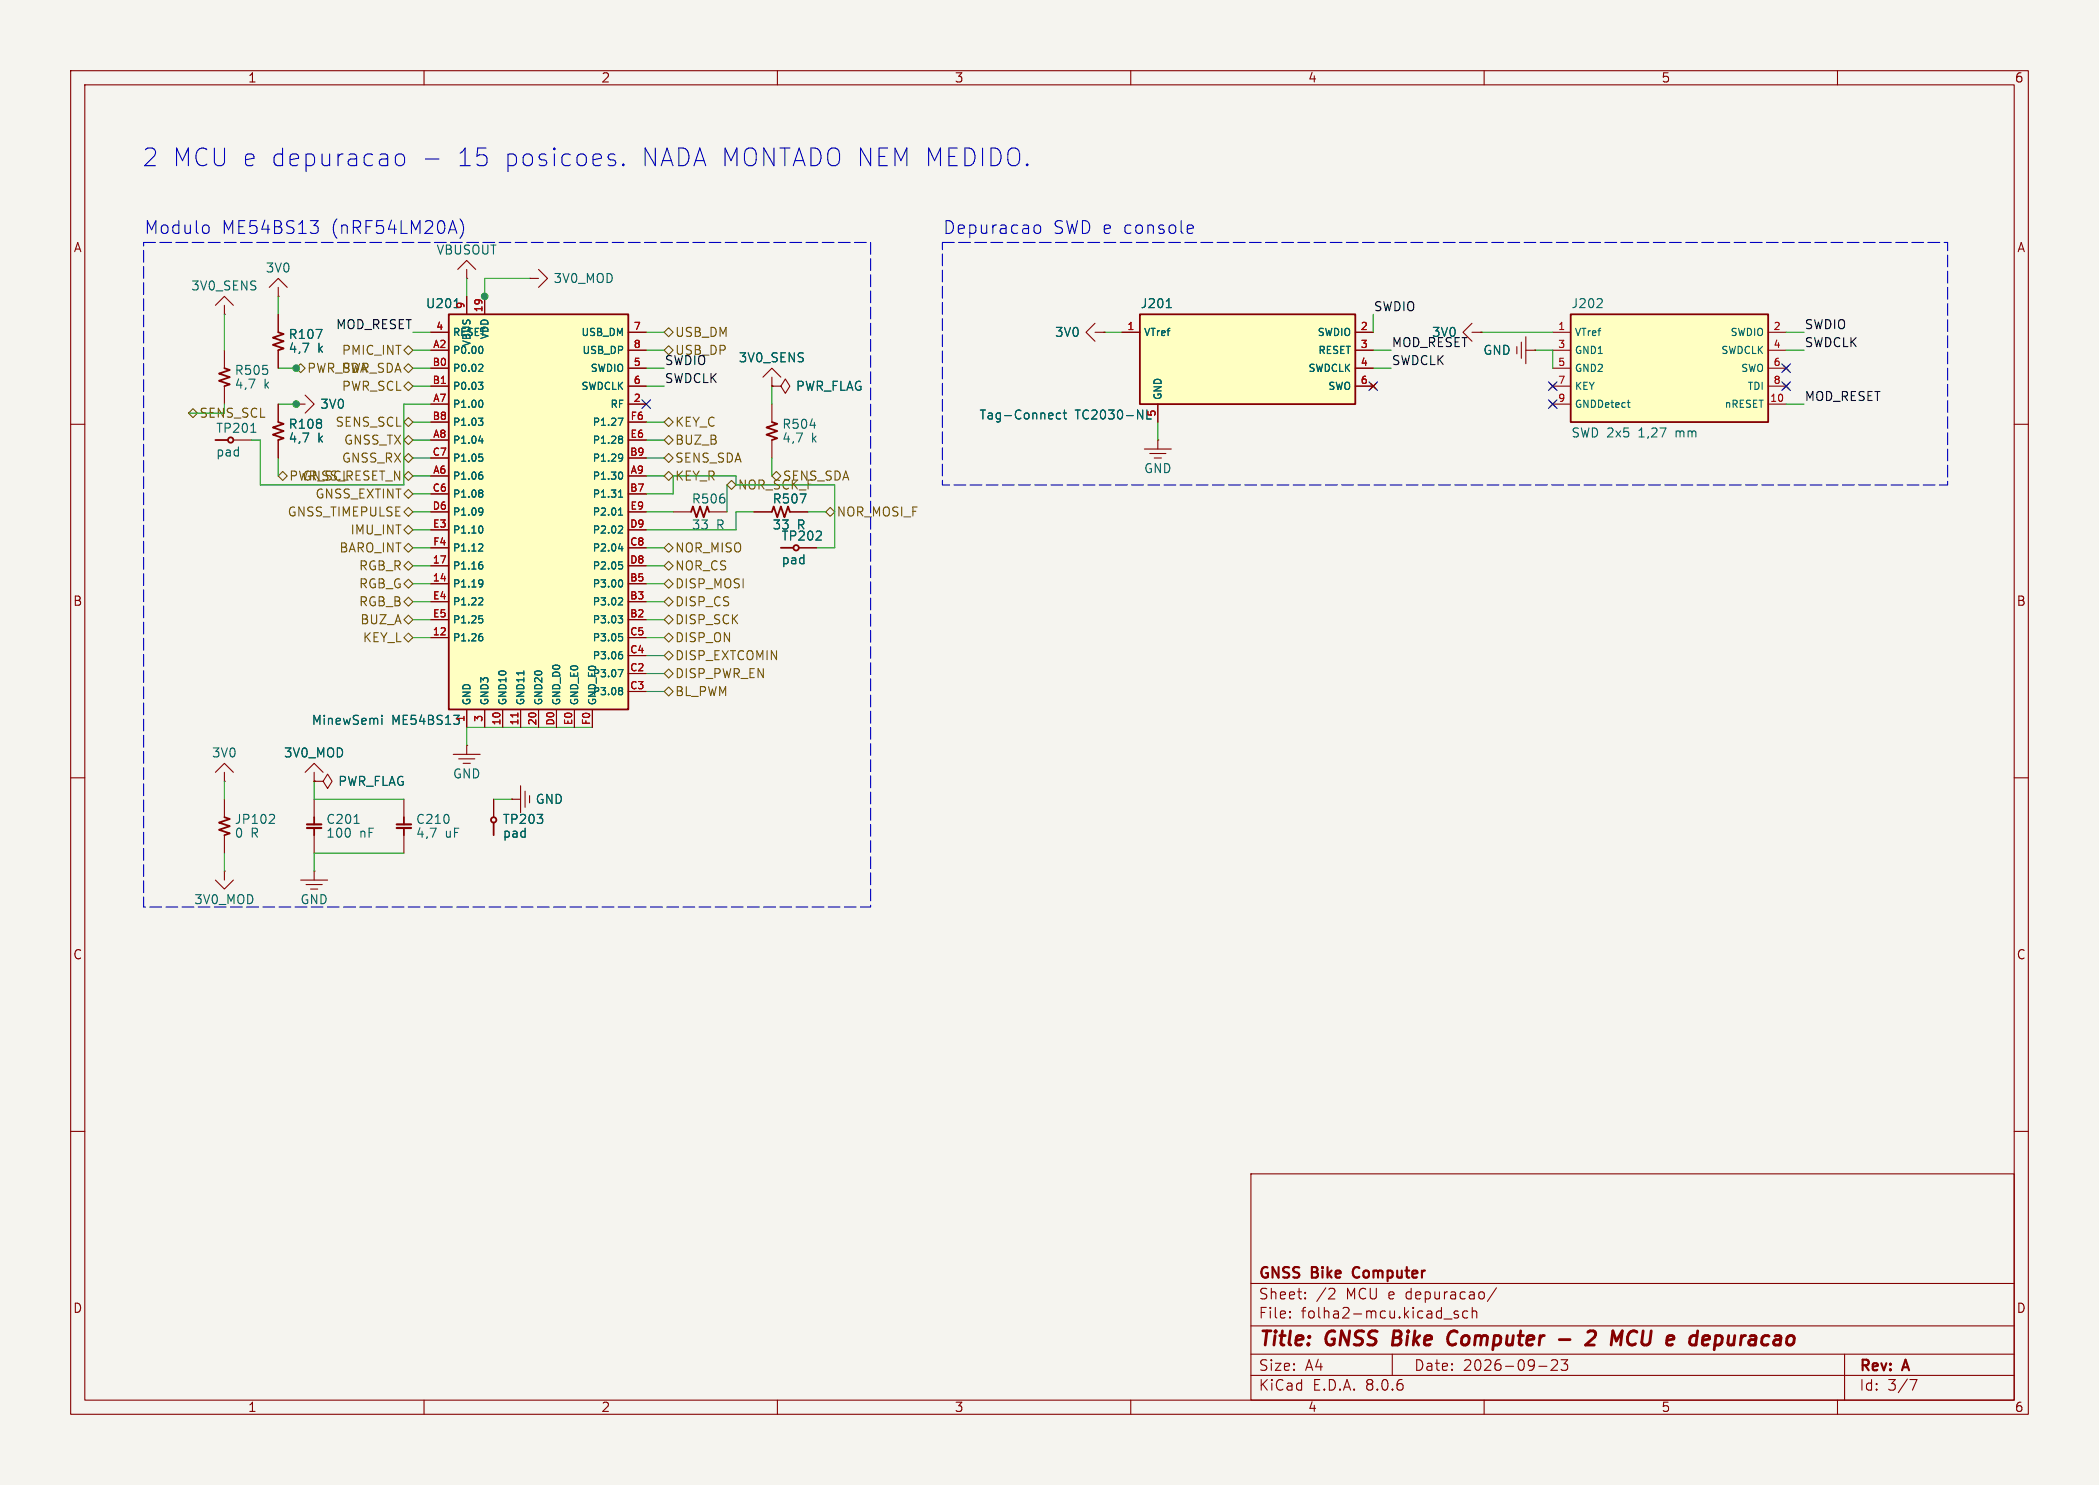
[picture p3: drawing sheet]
<svg xmlns="http://www.w3.org/2000/svg" width="297mm" height="210mm" viewBox="0 0 297 210" stroke-linecap="round" stroke-linejoin="round" font-family="sans-serif">
<path d="M0 0h297v210h-297z" fill="#f5f4ef" stroke="#f5f4ef" stroke-width=".14"/>
<g fill="none" stroke="#840000" stroke-width=".15">
<path d="M10 10h277v190h-277zM12 12h273v186h-273zM60 10v2M110 10v2M160 10v2M210 10v2M260 10v2M10 60h2M31.7 49.5v2.6M31.7 54.6v2.6M208.3 45.7l-1.3 1.3 1.3 1.3M208.3 47h1.2"/>
<path d="M209.5 47h.1M214.6 49v1M215.3 48.4v2.3M215.9 47.6v3.8M215.9 49.5h1.3M217.2 49.5h.1M285 60h2M95.2 72.4h2.6M100.3 72.4h2.6M113 77.5h2.6M161.9 63.5h3.8M162.7 64.1h2.3"/>
<path d="M163.3 64.8h1M163.8 62.2h.1M163.8 62.2v1.3M10 110h2M72.4 113h.1M72.4 113h1.3M73.7 111.1v3.8M74.3 111.9v2.3M74.9 112.5v1M285 110h2M30.5 124.5l1.2 1.2 1.3-1.2M31.7 123.2h.1"/>
<path d="M31.7 123.2v1.3M10 160h2M285 160h2M177 166h108v32h-108zM60 198v2M110 198v2M160 198v2M177 194.5h108M177 191.5h108M177 187.5h108M177 181.5h108M182.5 186.3h.1l-.1 .1"/>
<path d="M182.5 186.3v.1M182.5 185.5v.1M182.5 185.5h.1l-.1 .1M184.7 183.6v.1M184.7 183.6h-.1l.1 .1M184.7 182.8v.1M184.7 182.8h-.1l.1 .1M188.2 182.2l.5 .1a.41 .41 0 0 1 .1 .5l-.8 .9h.9M197 191.5v3M204.3 186.5h1.2M206.3 185.5l-.3-.1-.3 .2 .1 .2 .5 .2 .1 .1-.1 .2-.1 .1-.5-.1M207.7 185.5l-.5-.1-.2 .3v.4l.1 .2 .1 .1 .5-.1"/>
<path d="M208.3 185.5a.37 .37 0 0 1 .7 .1v.8M208.3 184.9v1.5M210 198v2M211.7 182.1l-1.2 2M217.7 193.2h1.2M220.3 192.4l.1 .2-.1 .3-.8 .9h.9M220.9 192.3h.9l-.5 .6a.41 .41 0 0 1 .5 .3v.3l-.1 .2-.6 .1-.2-.1M260 198v2M261 191.5v6.5M270.2 195.1h1l-.6 1.5"/>
</g>
<path d="M197.3 188.2l-.3 2h.8M205.8 188.2a1.13 1.13 0 0 0-.9 .7 1.13 1.13 0 0 0 .2 1.2l.3 .1 .5-.1M220.6 189.4h1.6M224.7 188.4l.3-.2h.5a.45 .45 0 0 1 .3 .6l-.2 .3-1.3 1.1h1.3M230.4 189.9a.68 .68 0 0 0 .9 .2M231.3 188.2a.88 .88 0 0 0-1 .9M239.6 188.9l.5 .1M240 190.1l-.6 .1M240.2 188.2l-.2 2M243 188.9h.4l.2 .1 .1 .3-.1 .5-.4 .4" fill="none" stroke="#840000" stroke-width=".4"/>
<path d="M191.6 179.4a1.04 1.04 0 0 0 0 1.1" fill="none" stroke="#840000" stroke-width=".3"/>
<g fill="none" stroke="#840000" stroke-width=".25">
<path d="M31.7 52.1l.8 .2-1.5 .5 1.5 .5-1.5 .5 1.5 .6-.8 .2M97.8 72.4l.2-.8 .6 1.6 .5-1.6 .5 1.6 .5-1.6 .2 .8M110.5 77.5h1.8"/>
<circle cx="112.6" cy="77.5" r=".38"/>
</g>
<path d="M222.2 44.5h28v15.2h-28z" fill="#ffffc2"/>
<path d="M222.2 44.5h28v15.2h-28z" fill="none" stroke="#840000" stroke-width=".25"/>
<g fill="none" stroke="#840000" stroke-width=".15">
<path d="M219.3 54.2l.8 .8M219.3 56.8l.8 .7M219.7 47h2.5M219.7 57.2h2.5M219.7 49.5h2.5M219.7 52.1h2.5M219.7 54.6h2.5M220.1 54.2l-.8 .8M220.1 56.8l-.8 .7M250.2 47h2.5M250.2 57.2h2.5M250.2 49.5h2.5"/>
<path d="M250.2 52.1h2.5M250.2 54.6h2.5M252.3 51.7l.8 .8M252.3 54.2l.8 .8M253.1 51.7l-.8 .8M253.1 54.2l-.8 .8"/>
</g>
<path d="M226.6 42.3l.1 .2v.3l-.8 .7h.8M230.3 56.9h.3M230.5 57.6h.1" fill="none" stroke="#006464" stroke-width=".15"/>
<path d="M161.3 44.5h30.5v12.7h-30.5z" fill="#ffffc2"/>
<g fill="none" stroke="#840000" stroke-width=".25">
<path d="M109.2 59.7l.8 .2-1.5 .6 1.5 .5-1.5 .5 1.5 .5-.8 .2M161.3 44.5h30.5v12.7h-30.5zM30.5 62.2h1.8M109.2 72.4l.3-.8 .5 1.6 .5-1.6 .5 1.6 .5-1.6 .3 .8M31.7 115.6l.8 .2-1.5 .5 1.5 .5-1.5 .5 1.5 .6-.8 .2M44.4 115.6v1M44.4 117.1v1M57.1 115.6v1M57.1 117.1v1M69.8 116.3v1.8"/>
<circle cx="32.6" cy="62.2" r=".38"/>
<circle cx="69.9" cy="116" r=".38"/>
</g>
<g fill="none" stroke="#840000" stroke-width=".15">
<path d="M64.8 38.1l1.2-1.3 1.3 1.3M66 39.4h.1M66 38.1v1.3M74.9 39.4h.1M74.9 39.4h1.3M76.2 38.1l1.3 1.3-1.3 1.2M30.5 43.2l1.2-1.3 1.3 1.3M31.7 44.5h.1M31.7 43.2v1.3M38.1 40.6l1.3-1.2 1.2 1.2M39.4 41.9h.1M39.4 40.6v1.3"/>
<path d="M107.9 53.3l1.3-1.2 1.3 1.2M109.2 54.6h.1M109.2 54.6h1.3M109.2 53.3v1.3M109.2 57.2v2.5M111.1 53.6l.7 1-.7 1-.6-1zM154.9 45.7l-1.2 1.3 1.2 1.3M154.9 47h1.3M156.2 47h.1M158.7 47h2.6M163.8 57.2v2.5M191.8 47h2.5"/>
<path d="M191.8 49.5h2.5M191.8 52.1h2.5M191.8 54.6h2.5M193.9 54.2l.8 .8M194.7 54.2l-.8 .8M33 62.2h2.6M106.7 72.4h2.5M109.2 62.2v2.6M111.8 72.4h2.5M30.5 109.2l1.2-1.2 1.3 1.2M31.7 110.5h.1M31.7 109.2v1.3"/>
<path d="M31.7 113v2.6M31.7 118.1v2.6M43.2 109.2l1.2-1.2 1.3 1.2M44.4 110.5h.1M44.4 109.2v1.3M44.4 113v2.6M44.4 118.1v2.6M44.4 110.5h1.3M46.4 109.5l.6 1-.6 1-.7-1zM57.1 113v2.6M57.1 118.1v2.6M69.8 113v2.6"/>
<path d="M42.5 124.5h3.9M43.3 125.1h2.3M43.9 125.7h1.1M44.4 123.2h.1M44.4 123.2v1.3"/>
</g>
<path d="M150.1 58.5l-.4-.1-.2 .2v.4l.1 .2h.5M150.4 58.4h.5M150.6 58v1.1l.1 .1 .2 .1M165 43.5h.8M35.5 61.1h.7M114 69.9l-.5 1.2M114.6 60.1h.8M38.6 115.2l.2 .2v.3l-.7 .7h.7M50.1 116.4h.7" fill="none" stroke="#006464" stroke-width=".15"/>
<path d="M43.4 116.6h2.1M43.4 117.1h2.1M56.1 116.6h2.1M56.1 117.1h2.1" fill="none" stroke="#840000" stroke-width=".31"/>
<path d="M63.5 44.5h25.4v55.8h-25.4z" fill="#ffffc2"/>
<path d="M39.4 59.7l.7 .2-1.5 .6 1.5 .5-1.5 .5 1.5 .5-.7 .2M39.4 47l.7 .2-1.5 .6 1.5 .5-1.5 .5 1.5 .5-.7 .2M63.5 44.5h25.4v55.8h-25.4z" fill="none" stroke="#840000" stroke-width=".25"/>
<g fill="none" stroke="#840000" stroke-width=".15">
<path d="M39.4 44.5v2.5M39.4 49.5v2.6M39.4 57.2v2.5M41.9 57.2h.1M41.9 57.2h1.3M43.2 55.9l1.2 1.3-1.2 1.2M61 57.2h2.5M61 47h2.5M61 52.1h2.5M61 54.6h2.5M61 49.5h2.5M61 59.7h2.5"/>
<path d="M66 41.9v2.6M68.6 41.9v2.6M88.9 57.2h2.5M88.9 47h2.5M88.9 52.1h2.5M88.9 54.6h2.5M88.9 49.5h2.5M88.9 59.7h2.5M109.2 54.6h.1M156.2 47h.1M158.7 47h2.6M163.8 57.2v2.5"/>
<path d="M191.8 47h2.5M191.8 52.1h2.5M191.8 54.6h2.5M191.8 49.5h2.5M193.9 54.2l.8 .8M194.7 54.2l-.8 .8M209.5 47h.1M217.2 49.5h.1M39.4 62.2v2.6M61 67.3h2.5M61 62.2h2.5M61 69.9h2.5"/>
<path d="M61 64.8h2.5M61 77.5h2.5M61 72.4h2.5M61 74.9h2.5M88.9 67.3h2.5M88.9 62.2h2.5M88.9 69.9h2.5M88.9 64.8h2.5M88.9 77.5h2.5M88.9 72.4h2.5M88.9 74.9h2.5M106.7 72.4h2.5"/>
<path d="M111.8 72.4h2.5M113 77.5h2.6M61 90.2h2.5M61 82.6h2.5M61 80h2.5M61 87.6h2.5M61 85.1h2.5M88.9 90.2h2.5M88.9 82.6h2.5M88.9 80h2.5M88.9 87.6h2.5M88.9 85.1h2.5"/>
<path d="M88.9 95.3h2.5M88.9 97.8h2.5M88.9 92.7h2.5M44.4 110.5h.1M64.1 106.7h3.8M64.9 107.3h2.3M65.5 108h1M66 105.4h.1M66 100.3v2.6M66 105.4v1.3M68.6 100.3v2.6M69.8 113v2.6"/>
<path d="M71.1 100.3v2.6M72.4 113h.1M73.7 100.3v2.6M76.2 100.3v2.6M78.7 100.3v2.6M81.3 100.3v2.6M83.8 100.3v2.6"/>
</g>
<g fill="none" stroke="#006464" stroke-width=".15">
<path d="M44.7 46.6h.9l-.6 1.3M64.3 43.5h.7M67.7 54.1h.6l-.3 .3M67.7 59.1h.6l-.3 .4M68.1 49a.64 .64 0 0 1 0 1M68.1 56.6a.64 .64 0 0 1 0 1M68.1 51.5l.2 .2v.3l-.6 .5h.6M68.1 54.4l.2 .2v.3l-.2 .2M68.1 59.5l.2 .2v.3l-.2 .2M87.5 59.1h.6l-.4 1.1M150.1 58.5l-.4-.1-.2 .2v.4l.1 .2h.5M150.4 58.4h.5"/>
<path d="M150.6 58v1.1l.1 .1 .2 .1M165 43.5h.8M67.7 62.4h.7M67.8 64.2h.5M68 79.5h.2M68 66.8h.2M68.1 74.4a.64 .64 0 0 1 0 1M68.1 64.6l.2 .2v.2l-.2 .2M68.1 67.1l.2 .2v.3l-.2 .2M68.1 69.3l.2 .2-.2 .2 .2 .1v.3l-.2 .2M68.1 71.8l.2 .1a.83 .83 0 0 1-.2 .9M68.1 76.9l.2 .2v.3l-.6 .5h.6"/>
<path d="M68.1 79.8l.2 .2v.3l-.2 .2M68.2 62v.7M68.3 72.3l-.2 .2M87.5 70.3h.6M87.5 77.6h.6M87.5 72.9h.6M87.6 79.5h.4M87.6 69.5l.2-.2v1M87.6 72.1l.2-.3v1.1M87.7 74.4h.3l.1 .3-.6 .7h.6M87.7 79.8h.2l.2 .2-.1 .4-.3 .1M87.7 61.7h.3l.1 .2-.2 .2"/>
<path d="M87.7 64.2l.3 .1a.67 .67 0 0 1-.2 .9M87.7 62.1h.2M87.9 66.8a.64 .64 0 0 1 0 1M87.9 62.1l.1 .1 .1 .3-.1 .1-.3 .1M88 77.3v.6M88.1 64.7l-.1 .1h-.3M114 69.9l-.5 1.2M67.8 87.1h.5M68 89.6h.2M68.1 90l.2 .2v.2l-.2 .2M68.1 82l.2 .1a.83 .83 0 0 1-.2 .9M68.1 84.5l.2 .2v.3l-.6 .6h.6"/>
<path d="M68.1 87.5l.2 .2v.2l-.2 .2M68.3 82.4l-.2 .2M74.1 94.9v.6M87.5 87.1h.6l-.3 .4 .2 .1 .1 .3-.2 .2h-.3M87.5 94.7h.6l-.4 1M87.6 89.6h.4M87.7 84.5l.3 .1 .1 .2-.6 .8h.6M87.7 90h.2l.2 .2-.1 .4h-.3M87.7 92.5l.3 .1 .1 .1-.1 .4-.3 .1M87.7 97.2l.3 .1 .1 .1-.2 .3M87.7 97.7h.2M87.8 92.2h.2"/>
<path d="M87.9 82a.64 .64 0 0 1 0 1M87.9 97.7l.1 .1 .1 .3-.1 .1-.3 .1M54 101.2v.1M54 101.6v.8M64.2 101.2h.8l-.4 .4"/>
</g>
<path d="M73.3 100.8v.6" fill="none" stroke="#a90000" stroke-width=".15"/>
<g fill="none" stroke="#725600" stroke-width=".15">
<path d="M26.7 58.4l.6-.6 .6 .6-.6 .7zM42.5 51.4l.7 .7-.7 .6-.6-.6zM57.1 59.7l.7-.6 .6 .6-.6 .6zM57.1 49.5l.7-.6 .6 .6-.6 .7zM57.8 54l.6 .6-.6 .6-.7-.6zM57.8 51.4l.6 .7-.6 .6-.7-.6zM94 59.7l.6-.6 .6 .6-.6 .6zM94 47l.6-.6 .6 .6-.6 .6zM94 49.5l.6-.6 .6 .6-.6 .7zM39.4 67.3l.6-.6 .6 .6-.6 .6zM57.1 69.9l.7-.7 .6 .7-.6 .6zM57.1 67.3l.7-.6 .6 .6-.6 .6z"/>
<path d="M57.1 64.8l.7-.7 .6 .7-.6 .6zM57.1 62.2l.7-.6 .6 .6-.6 .7zM57.1 77.5l.7-.7 .6 .7-.6 .6zM57.8 71.8l.6 .6-.6 .6-.7-.6zM57.8 74.3l.6 .6-.6 .7-.7-.7zM94 77.5l.6-.7 .6 .7-.6 .6zM94 62.2l.6-.6 .6 .6-.6 .7zM94 67.3l.6-.6 .6 .6-.6 .6zM94 64.8l.6-.7 .6 .7-.6 .6zM102.9 68.6l.6-.7 .6 .7-.6 .6zM109.2 67.3l.7-.6 .6 .6-.6 .6zM117.5 71.8l.6 .6-.6 .6-.7-.6z"/>
<path d="M57.1 82.6l.7-.7 .6 .7-.6 .6zM57.1 87.6l.7-.6 .6 .6-.6 .7zM57.1 85.1l.7-.6 .6 .6-.6 .6zM57.1 80l.7-.6 .6 .6-.6 .6zM57.8 89.5l.6 .7-.6 .6-.7-.6zM94 97.8l.6-.6 .6 .6-.6 .6zM94 80l.6-.6 .6 .6-.6 .6zM94 92.7l.6-.6 .6 .6-.6 .6zM94 82.6l.6-.7 .6 .7-.6 .6zM94 95.3l.6-.7 .6 .7-.6 .6zM94 87.6l.6-.6 .6 .6-.6 .7zM94 85.1l.6-.6 .6 .6-.6 .6z"/>
<path d="M94.6 89.5l.6 .7-.6 .6-.6-.6z"/>
</g>
<g fill="none" stroke="#0000c2" stroke-width=".15">
<path d="M29.2 31.8l.4 .4v.5l-.4 .3M43.9 31.2h1.1l-.6 .7M44.7 31.9l.3 .3v.5l-.3 .3M56.1 22a.68 .68 0 0 1 .6-.2 .68 .68 0 0 1 .5 .4v.8a.68 .68 0 0 1-.6 .5 .68 .68 0 0 1-.7-.5v-.8zM60.2 22.5h1.9M65.1 31a2.07 2.07 0 0 1 0 2.7M86.4 21.8l.6 .1M86.4 22.6l.6 .1 .1 .4-.1 .2-.2 .1h-.5M88.2 23.2l.1 .1-.1 .1M88.2 23.2l-.1 .1 .1 .1M88.2 23.2v.2M146.4 32a.49 .49 0 0 1 .5-.2 .49 .49 0 0 1 .4 .4v.5a.49 .49 0 0 1-.4 .3 .49 .49 0 0 1-.5-.2"/>
<path d="M168.3 31.8l.5 .1 .1 .3-.9 .2M168.8 32.9l-.5 .1"/>
</g>
<path d="M20.3 34.3h102.9v94h-102.9zM133.3 34.3h142.3v34.3h-142.3z" fill="none" stroke="#0000c2" stroke-width=".15" stroke-dasharray="1.7 .6"/>
<g fill="none" stroke="#009600" stroke-width=".15">
<path d="M66 39.4v2.5M74.9 39.4h-6.3v2.5M31.7 44.5v5M31.7 57.2v1.2h-5M39.4 52.1h2.5M39.4 41.9v2.6M39.4 57.2h2.5M41.9 52.1h.1M41.9 57.2h.1M58.4 54.6h2.6M58.4 52.1h2.6M58.4 47h2.6"/>
<path d="M58.4 49.5h2.6M58.4 59.7h2.6M61 57.2h-3.9v11.4h-20.3v-6.4h-1.2M68.6 41.9h.1M91.4 54.6h2.6M91.4 52.1h2.6M91.4 47h2.6M91.4 49.5h2.6M91.4 59.7h2.6M109.2 54.6v2.6M156.2 47h2.5M163.8 59.7v2.5"/>
<path d="M194.3 52.1h2.5M194.3 49.5h2.5M194.3 44.5v2.5M209.5 47h10.2M217.2 49.5h2.5v2.6M252.7 47h2.6M252.7 49.5h2.6M252.7 57.2h2.6M39.4 64.8v2.5M58.4 77.5h2.6M58.4 64.8h2.6M58.4 72.4h2.6"/>
<path d="M58.4 69.9h2.6M58.4 74.9h2.6M58.4 67.3h2.6M58.4 62.2h2.6M91.4 77.5h2.6M91.4 69.9h3.8v-2.6h8.9v1.3h14v8.9h-2.5M91.4 64.8h2.6M91.4 72.4h3.8M91.4 67.3h2.6M91.4 62.2h2.6M102.9 68.6v3.8M106.7 72.4h-2.6v2.5h-12.7"/>
<path d="M109.2 64.8v2.5M114.3 72.4h2.5M58.4 90.2h2.6M58.4 85.1h2.6M58.4 82.6h2.6M58.4 80h2.6M58.4 87.6h2.6M91.4 90.2h2.6M91.4 85.1h2.6M91.4 82.6h2.6M91.4 80h2.6M91.4 97.8h2.6"/>
<path d="M91.4 92.7h2.6M91.4 95.3h2.6M91.4 87.6h2.6M31.7 110.5v2.5M44.4 110.5v2.5h12.7M69.8 113h2.6M83.8 102.9h-17.8v2.5M31.7 120.7v2.5M57.1 120.7h-12.7v2.5"/>
</g>
<path d="M90.8 56.5l1.2 1.3M92 56.5l-1.2 1.3M193.7 54l1.2 1.2M194.9 54l-1.2 1.2M219.1 56.5l1.2 1.3M219.1 54l1.2 1.2M220.3 56.5l-1.2 1.3M220.3 54l-1.2 1.2M252.1 54l1.2 1.2M252.1 51.5l1.2 1.2M253.3 54l-1.2 1.2M253.3 51.5l-1.2 1.2" fill="none" stroke="#000084" stroke-width=".15"/>
<g fill="#009600" stroke="#009600" stroke-width=".15">
<circle cx="41.9" cy="57.2" r=".46"/>
<circle cx="41.9" cy="52.1" r=".46"/>
<circle cx="68.6" cy="41.9" r=".46"/>
</g>
<g font-size="3.5" fill="#0000c2">
<text x="20" y="23.8">2 MCU e depuracao</text>
<text x="64.3" y="23.8">15</text>
<text x="70.9" y="23.8">posicoes.</text>
<text x="90.3" y="23.8">NADA MONTADO NEM MEDIDO.</text>
</g>
<g font-size="2.8" fill="#840000">
<text x="178" y="190.9">Title:</text>
<text x="187.7" y="190.9">GNSS</text>
<text x="197.9" y="190.9">Bike</text>
<text x="206.5" y="190.9">Computer</text>
<text x="227.8" y="190.9">2</text>
<text x="232" y="190.9">MCU</text>
<text x="240.7" y="190.9">e</text>
<text x="244.8" y="190.9">depuracao</text>
</g>
<g font-size="2.5" fill="#0000c2">
<text x="20.3" y="33.2">Modulo</text>
<text x="31.3" y="33.2">ME54BS13</text>
<text x="46.8" y="33.2">(nRF54LM20A)</text>
<text x="133.3" y="33.2">Depuracao</text>
<text x="149" y="33.2">SWD e console</text>
</g>
<g font-size="2.1" fill="#840000">
<text x="178" y="184">Sheet:</text>
<text x="178" y="181.2">GNSS</text>
<text x="185.7" y="181.2">Bike</text>
<text x="186.2" y="184">/2</text>
<text x="190.5" y="184">MCU e depuracao/</text>
<text x="192.1" y="181.2">Computer</text>
<text x="178" y="186.7">File:</text>
<text x="184.1" y="186.7">folha2-mcu.kicad_sch</text>
<text x="178" y="196.9">KiCad</text>
<text x="178" y="194.1">Size:</text>
<text x="184.7" y="194.1">A4</text>
<text x="185.7" y="196.9">E.D.A.</text>
<text x="193.3" y="196.9">8.0.6</text>
<text x="200" y="194.1">Date:</text>
<text x="207" y="194.1">2026-09-23</text>
<text x="263" y="194.3">Rev:</text>
<text x="263" y="196.9">Id:</text>
<text x="267.1" y="196.9">3/7</text>
<text x="269.4" y="194.3">A</text>
</g>
<g font-size="1.8" fill="#840000">
<text x="35" y="11.9">1</text>
<text x="85" y="11.9">2</text>
<text x="135" y="11.9">3</text>
<text x="185" y="11.9">4</text>
<text x="235" y="11.9">5</text>
<text x="285" y="11.9">6</text>
<text x="10.3" y="35.9">A</text>
<text x="285.3" y="35.9">A</text>
<text x="10.3" y="85.9">B</text>
<text x="285.3" y="85.9">B</text>
<text x="10.3" y="135.9">C</text>
<text x="285.3" y="135.9">C</text>
<text x="10.3" y="185.9">D</text>
<text x="285.3" y="185.9">D</text>
<text x="35" y="199.9">1</text>
<text x="85" y="199.9">2</text>
<text x="135" y="199.9">3</text>
<text x="185" y="199.9">4</text>
<text x="235" y="199.9">5</text>
<text x="285" y="199.9">6</text>
</g>
<g font-size="1.8" fill="#006464">
<text x="27" y="41.3">3V0_SENS</text>
<text x="37.5" y="38.7">3V0</text>
<text x="61.7" y="36.2">VBUSOUT</text>
<text x="78.2" y="40.2">3V0_MOD</text>
<text x="60.2" y="43.8">U201</text>
<text x="149.2" y="47.9">3V0</text>
<text x="161.3" y="43.8">J201</text>
<text x="202.5" y="47.9">3V0</text>
<text x="222.3" y="43.8">J202</text>
<text x="33.1" y="53.2">R505</text>
<text x="40.7" y="48.1">R107</text>
<text x="40.7" y="50.1">4,7</text>
<text x="44.9" y="50.1">k</text>
<text x="104.4" y="51.4">3V0_SENS</text>
<text x="209.8" y="50.4">GND</text>
<text x="33.1" y="55.2">4,7</text>
<text x="37.3" y="55.2">k</text>
<text x="45.2" y="58">3V0</text>
<text x="112.5" y="55.5">PWR_FLAG</text>
<text x="138.5" y="59.5">Tag-Connect</text>
<text x="152.1" y="59.5">TC2030-NL</text>
<text x="30.5" y="61.4">TP201</text>
<text x="30.5" y="64.8">pad</text>
<text x="40.7" y="60.8">R108</text>
<text x="40.7" y="62.8">4,7</text>
<text x="44.9" y="62.8">k</text>
<text x="110.6" y="60.8">R504</text>
<text x="110.6" y="62.8">4,7</text>
<text x="114.8" y="62.8">k</text>
<text x="222.3" y="62.1">SWD 2x5</text>
<text x="232" y="62.1">1,27</text>
<text x="237.4" y="62.1">mm</text>
<text x="97.8" y="71.4">R506</text>
<text x="104.3" y="69.4">NOR_SCK_F</text>
<text x="109.2" y="71.4">R507</text>
<text x="161.8" y="67.1">GND</text>
<text x="97.8" y="75.1">33</text>
<text x="101.4" y="75.1">R</text>
<text x="109.2" y="75.1">33</text>
<text x="110.5" y="76.7">TP202</text>
<text x="112.8" y="75.1">R</text>
<text x="110.5" y="80">pad</text>
<text x="29.9" y="107.3">3V0</text>
<text x="40.1" y="107.3">3V0_MOD</text>
<text x="44" y="102.7">MinewSemi</text>
<text x="55.4" y="102.7">ME54BS13</text>
<text x="47.8" y="111.4">PWR_FLAG</text>
<text x="64" y="110.3">GND</text>
<text x="75.7" y="113.9">GND</text>
<text x="33.1" y="116.7">JP102</text>
<text x="33.1" y="118.7">0</text>
<text x="35.5" y="118.7">R</text>
<text x="46.1" y="116.7">C201</text>
<text x="46.1" y="118.7">100</text>
<text x="50.9" y="118.7">nF</text>
<text x="58.8" y="116.7">C210</text>
<text x="58.8" y="118.7">4,7</text>
<text x="63" y="118.7">uF</text>
<text x="71.1" y="116.7">TP203</text>
<text x="71.1" y="118.7">pad</text>
<text x="27.4" y="128.1">3V0_MOD</text>
<text x="42.4" y="128.1">GND</text>
</g>
<g font-size="1.8" fill="#0f0f0f">
<text x="47.5" y="46.6">MOD_RESET</text>
<text x="194.3" y="44.1">SWDIO</text>
<text x="255.3" y="46.6">SWDIO</text>
<text x="94" y="51.7">SWDIO</text>
<text x="196.8" y="49.2">MOD_RESET</text>
<text x="196.8" y="51.7">SWDCLK</text>
<text x="255.3" y="49.2">SWDCLK</text>
<text x="94" y="54.3">SWDCLK</text>
<text x="255.3" y="56.8">MOD_RESET</text>
</g>
<g font-size="1.8" fill="#725600">
<text x="95.4" y="47.9">USB_DM</text>
<text x="43.4" y="52.9">PWR_SDA</text>
<text x="48.2" y="52.9">PWR_SDA</text>
<text x="48.3" y="50.4">PMIC_INT</text>
<text x="95.4" y="50.4">USB_DP</text>
<text x="28.1" y="59.3">SENS_SCL</text>
<text x="48.3" y="55.5">PWR_SCL</text>
<text x="47.4" y="60.6">SENS_SCL</text>
<text x="48.3" y="65.6">GNSS_RX</text>
<text x="48.6" y="63.1">GNSS_TX</text>
<text x="95.4" y="60.6">KEY_C</text>
<text x="95.4" y="63.1">BUZ_B</text>
<text x="95.4" y="65.6">SENS_SDA</text>
<text x="40.8" y="68.2">PWR_SCL</text>
<text x="42.7" y="68.2">GNSS_RESET_N</text>
<text x="44.5" y="70.7">GNSS_EXTINT</text>
<text x="95.4" y="68.2">KEY_R</text>
<text x="110.7" y="68.2">SENS_SDA</text>
<text x="40.6" y="73.3">GNSS_TIMEPULSE</text>
<text x="49.5" y="75.8">IMU_INT</text>
<text x="118.3" y="73.3">NOR_MOSI_F</text>
<text x="47.9" y="78.3">BARO_INT</text>
<text x="50.7" y="83.4">RGB_G</text>
<text x="50.7" y="80.9">RGB_R</text>
<text x="95.4" y="80.9">NOR_CS</text>
<text x="95.4" y="78.3">NOR_MISO</text>
<text x="95.4" y="83.4">DISP_MOSI</text>
<text x="50.7" y="86">RGB_B</text>
<text x="50.9" y="88.5">BUZ_A</text>
<text x="95.4" y="88.5">DISP_SCK</text>
<text x="95.4" y="86">DISP_CS</text>
<text x="51.3" y="91">KEY_L</text>
<text x="95.4" y="93.6">DISP_EXTCOMIN</text>
<text x="95.4" y="91">DISP_ON</text>
<text x="95.4" y="98.7">BL_PWM</text>
<text x="95.4" y="96.1">DISP_PWR_EN</text>
</g>
<g font-size="1.4" fill="#a90000">
<text x="61.6" y="46.7">4</text>
<text x="65.8" y="43.8" transform="rotate(-90 65.8 43.8)">9</text>
<text x="68.3" y="44.3" transform="rotate(-90 68.3 44.3)">19</text>
<text x="89.6" y="46.7">7</text>
<text x="159.4" y="46.7">1</text>
<text x="192.4" y="46.7">2</text>
<text x="220.4" y="46.7">1</text>
<text x="250.8" y="46.7">2</text>
<text x="61.1" y="51.8">B0</text>
<text x="61.2" y="49.3">A2</text>
<text x="89.6" y="51.8">5</text>
<text x="89.6" y="49.3">8</text>
<text x="192.4" y="49.3">3</text>
<text x="192.4" y="51.8">4</text>
<text x="220.4" y="49.3">3</text>
<text x="220.4" y="51.8">5</text>
<text x="250.8" y="49.3">4</text>
<text x="250.8" y="51.8">6</text>
<text x="61.1" y="54.4">B1</text>
<text x="61.1" y="59.4">B8</text>
<text x="61.2" y="56.9">A7</text>
<text x="89.1" y="59.4">F6</text>
<text x="89.6" y="56.9">2</text>
<text x="89.6" y="54.4">6</text>
<text x="163.6" y="59" transform="rotate(-90 163.6 59)">5</text>
<text x="192.4" y="54.4">6</text>
<text x="220.4" y="54.4">7</text>
<text x="220.4" y="56.9">9</text>
<text x="250.4" y="56.9">10</text>
<text x="250.8" y="54.4">8</text>
<text x="61.1" y="64.5">C7</text>
<text x="61.2" y="62">A8</text>
<text x="89.1" y="64.5">B9</text>
<text x="89.1" y="62">E6</text>
<text x="61.1" y="69.6">C6</text>
<text x="61.2" y="67.1">A6</text>
<text x="89.1" y="69.6">B7</text>
<text x="89.1" y="67.1">A9</text>
<text x="61.1" y="72.1">D6</text>
<text x="61.2" y="74.7">E3</text>
<text x="61.2" y="77.2">F4</text>
<text x="89.1" y="77.2">C8</text>
<text x="89.1" y="74.7">D9</text>
<text x="89.1" y="72.1">E9</text>
<text x="61.1" y="82.3">14</text>
<text x="61.1" y="79.8">17</text>
<text x="89.1" y="82.3">B5</text>
<text x="89.1" y="79.8">D8</text>
<text x="61.1" y="89.9">12</text>
<text x="61.2" y="84.8">E4</text>
<text x="61.2" y="87.4">E5</text>
<text x="89.1" y="87.4">B2</text>
<text x="89.1" y="84.8">B3</text>
<text x="89.1" y="89.9">C5</text>
<text x="89.1" y="95">C2</text>
<text x="89.1" y="92.5">C4</text>
<text x="89.1" y="97.5">C3</text>
<text x="65.8" y="102.2" transform="rotate(-90 65.8 102.2)">1</text>
<text x="68.3" y="102.2" transform="rotate(-90 68.3 102.2)">3</text>
<text x="70.9" y="102.7" transform="rotate(-90 70.9 102.7)">10</text>
<text x="73.4" y="102.7" transform="rotate(-90 73.4 102.7)">11</text>
<text x="75.9" y="102.7" transform="rotate(-90 75.9 102.7)">20</text>
<text x="78.5" y="102.7" transform="rotate(-90 78.5 102.7)">D0</text>
<text x="81" y="102.7" transform="rotate(-90 81 102.7)">E0</text>
<text x="83.6" y="102.6" transform="rotate(-90 83.6 102.6)">F0</text>
</g>
<g font-size="1.4" fill="#006464">
<text x="64" y="47.7">RESET</text>
<text x="82.1" y="47.7">USB_DM</text>
<text x="161.8" y="47.7">VTref</text>
<text x="186.3" y="47.7">SWDIO</text>
<text x="222.8" y="47.7">VTref</text>
<text x="244.7" y="47.7">SWDIO</text>
<text x="64" y="50.3">P0.00</text>
<text x="64" y="52.8">P0.02</text>
<text x="66.8" y="49.1" transform="rotate(-90 66.8 49.1)">VBUS</text>
<text x="69.3" y="48.1" transform="rotate(-90 69.3 48.1)">VDD</text>
<text x="82.3" y="50.3">USB_DP</text>
<text x="83.4" y="52.8">SWDIO</text>
<text x="185" y="52.8">SWDCLK</text>
<text x="186.4" y="50.3">RESET</text>
<text x="222.8" y="50.3">GND1</text>
<text x="222.8" y="52.8">GND2</text>
<text x="243.4" y="50.3">SWDCLK</text>
<text x="246.2" y="52.8">SWO</text>
<text x="64" y="57.9">P1.00</text>
<text x="64" y="55.3">P0.03</text>
<text x="82.1" y="55.3">SWDCLK</text>
<text x="86.3" y="57.9">RF</text>
<text x="164.6" y="56.6" transform="rotate(-90 164.6 56.6)">GND</text>
<text x="187.8" y="55.3">SWO</text>
<text x="222.8" y="55.3">KEY</text>
<text x="222.8" y="57.9">GNDDetect</text>
<text x="243.9" y="57.9">nRESET</text>
<text x="247.2" y="55.3">TDI</text>
<text x="64" y="63">P1.04</text>
<text x="64" y="60.4">P1.03</text>
<text x="64" y="65.5">P1.05</text>
<text x="83.7" y="65.5">P1.29</text>
<text x="83.7" y="63">P1.28</text>
<text x="83.7" y="60.4">P1.27</text>
<text x="64" y="68">P1.06</text>
<text x="64" y="70.6">P1.08</text>
<text x="83.7" y="68">P1.30</text>
<text x="83.7" y="70.6">P1.31</text>
<text x="64" y="73.1">P1.09</text>
<text x="64" y="75.7">P1.10</text>
<text x="83.7" y="75.7">P2.02</text>
<text x="83.7" y="73.1">P2.01</text>
<text x="64" y="83.3">P1.19</text>
<text x="64" y="80.7">P1.16</text>
<text x="64" y="78.2">P1.12</text>
<text x="83.7" y="83.3">P3.00</text>
<text x="83.7" y="78.2">P2.04</text>
<text x="83.7" y="80.7">P2.05</text>
<text x="64" y="85.8">P1.22</text>
<text x="64" y="88.4">P1.25</text>
<text x="83.7" y="88.4">P3.03</text>
<text x="83.7" y="85.8">P3.02</text>
<text x="64" y="90.9">P1.26</text>
<text x="83.7" y="96">P3.07</text>
<text x="83.7" y="93.4">P3.06</text>
<text x="83.7" y="90.9">P3.05</text>
<text x="66.8" y="99.8" transform="rotate(-90 66.8 99.8)">GND</text>
<text x="69.3" y="99.8" transform="rotate(-90 69.3 99.8)">GND3</text>
<text x="71.9" y="99.8" transform="rotate(-90 71.9 99.8)">GND10</text>
<text x="74.4" y="99.8" transform="rotate(-90 74.4 99.8)">GND11</text>
<text x="76.9" y="99.8" transform="rotate(-90 76.9 99.8)">GND20</text>
<text x="79.5" y="99.8" transform="rotate(-90 79.5 99.8)">GND_D0</text>
<text x="82" y="99.8" transform="rotate(-90 82 99.8)">GND_E0</text>
<text x="83.7" y="98.5">P3.08</text>
<text x="84.6" y="99.8" transform="rotate(-90 84.6 99.8)">GND_F0</text>
</g>
</svg>
